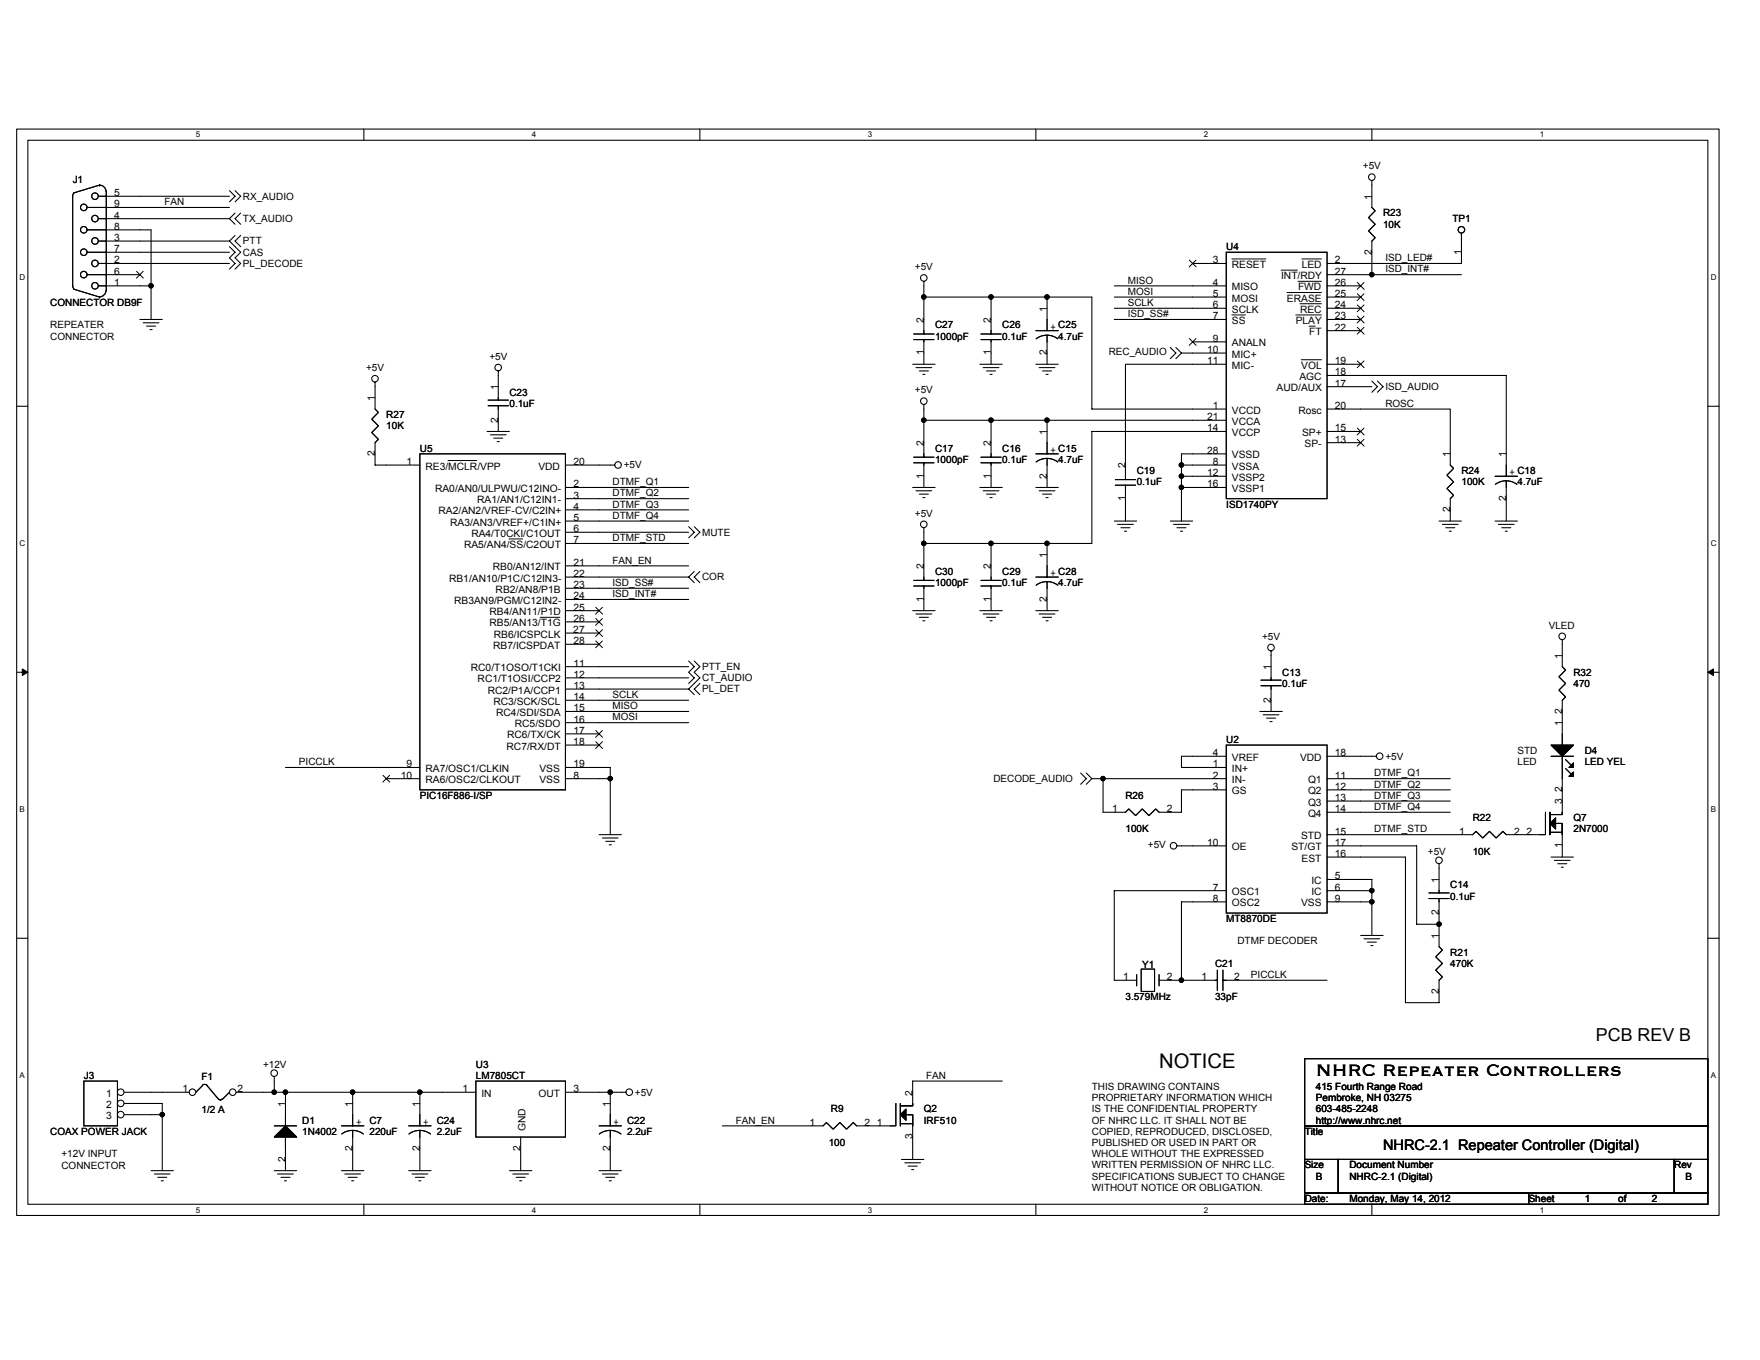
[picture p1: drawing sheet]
<svg xmlns="http://www.w3.org/2000/svg" width="279mm" height="216mm" viewBox="0 0 279 216" stroke-linecap="round" stroke-linejoin="round" font-family="sans-serif">
<path d="M2.6 20.5h270.3v172.5h-270.3zM4.4 22.3h266.7v168.9h-266.7z" fill="none" stroke="#000" stroke-width=".17"/>
<g fill="#fff">
<path d="M31.1 20.7h.7v1.4h-.7z"/>
<path d="M31.1 191.4h.7v1.4h-.7z"/>
</g>
<path d="M57.8 20.5v1.8M57.8 191.2v1.8" fill="none" stroke="#000" stroke-width=".17"/>
<g fill="#fff">
<path d="M84.4 20.7h.7v1.4h-.7z"/>
<path d="M84.4 191.4h.7v1.4h-.7z"/>
</g>
<path d="M111.1 20.5v1.8M111.1 191.2v1.8" fill="none" stroke="#000" stroke-width=".17"/>
<g fill="#fff">
<path d="M137.8 20.7h.7v1.4h-.7z"/>
<path d="M137.8 191.4h.7v1.4h-.7z"/>
</g>
<path d="M164.4 20.5v1.8M164.4 191.2v1.8" fill="none" stroke="#000" stroke-width=".17"/>
<g fill="#fff">
<path d="M191.1 20.7h.7v1.4h-.7z"/>
<path d="M191.1 191.4h.7v1.4h-.7z"/>
</g>
<path d="M217.8 20.5v1.8M217.8 191.2v1.8" fill="none" stroke="#000" stroke-width=".17"/>
<g fill="#fff">
<path d="M244.5 20.7h.7v1.4h-.7z"/>
<path d="M244.5 191.4h.7v1.4h-.7z"/>
<path d="M3.1 43.4h.9v1.4h-.9z"/>
<path d="M271.6 43.4h.9v1.4h-.9z"/>
<path d="M3.1 85.6h.9v1.4h-.9z"/>
<path d="M271.6 85.6h.9v1.4h-.9z"/>
</g>
<path d="M2.6 64.5h1.8M271.1 64.5h1.8" fill="none" stroke="#000" stroke-width=".17"/>
<g fill="#fff">
<path d="M3.1 127.8h.8v1.4h-.8z"/>
<path d="M271.6 127.8h.8v1.4h-.8z"/>
</g>
<path d="M2.6 106.7h1.8M271.1 106.7h1.8" fill="none" stroke="#000" stroke-width=".17"/>
<path d="M3.5 106.2l.9 .5-.9 .5zM271.1 106.7l.9-.5v1z" fill="#000" stroke="#000" stroke-width=".16"/>
<g fill="#fff">
<path d="M3.1 170.1h.8v1.4h-.8z"/>
<path d="M271.5 170.1h.9v1.4h-.9z"/>
</g>
<g fill="none" stroke="#000" stroke-width=".17">
<path d="M22.2 38.3h14.2M22.2 34.7h14.2M22.2 36.5h1.8v14.2M22.2 31.2h14.2M22.2 32.9h14.2M36.4 34.7l.9 .9M36.4 38.3l1.8 1.7-.9 .9 .9 .9-.9 .9M36.4 39.2l.9 .8-.9 .9 .9 .9-.9 .9M36.4 30.3l.9 .9-.9 .8M37.3 33.8l-.9 .9M37.3 37.4l-.9 .9M37.3 30.3l.9 .9-.9 .8"/>
<path d="M38.2 33.8l-.9 .9 .9 .9M38.2 37.4l-.9 .9 .9 .9M217.8 28.7v2.5M22.2 45.4h1.8M22.2 40h14.2M22.2 41.8h14.2M22.2 50.7h3.6M22.7 51.2h2.5M23.3 51.8h1.4M23.8 52.3h.4M79.1 58.9v2.5M144.9 57.8h3.5"/>
<path d="M145.4 58.4h2.5M145.9 58.9h1.5M146.5 59.4h.3M146.7 47.2h26.6v17.7h21.4M146.7 44.7v6M146.7 56v1.8M155.6 57.8h3.5M156.1 58.4h2.5M156.6 58.9h1.5M157.2 59.4h.3M157.3 47.2v3.5M157.3 56v1.8"/>
<path d="M164.4 57.8h3.6M165 58.4h2.5M165.5 58.9h1.4M166.1 59.4h.3M166.2 47.2v1.7M166.2 56v1.8M176.9 45.4h17.8M176.9 47.2h17.8M176.9 48.9h17.8M176.9 50.7h17.8M185.8 55.2l.9 .8-.9 .9M186.7 55.2l.9 .8"/>
<path d="M187.6 56l-.9 .9M187.6 56h7.1M189.3 41.8h5.4M189.3 54.3h5.4M194.7 40h16v39.2h-16zM194.7 57.8h-16v18.3M210.7 45.4h5.3M210.7 47.2h5.3M210.7 48.9h5.3M210.7 59.6h28.4v12.5M210.7 50.7h5.3M210.7 43.6h7.1"/>
<path d="M210.7 57.8h5.3M210.7 52.5h5.3M217.8 40v3.6h14.2M232 40v1.8h-21.3M59.5 60.7v4.2l.6 .6-1.1 1 1.1 1.1-1.1 1.1 1.1 1-.6 .6v3.5h1.8M77.3 68.5h3.6M77.9 69h2.4M78.4 69.6h1.4M78.9 70.1h.4M79.1 66.7v1.8M95.1 73.8h2.5M95.1 77.4h14.2"/>
<path d="M95.1 79.2h14.2M144.9 77.4h3.5M145.4 77.9h2.5M145.9 78.4h1.5M146.5 79h.3M146.7 64.2v6.1M146.7 75.6v1.8M146.7 66.7h48M155.6 77.4h3.5M156.1 77.9h2.5M156.6 78.4h1.5M157.2 79h.3"/>
<path d="M157.3 66.7v3.6M157.3 75.6v1.8M164.4 77.4h3.6M165 77.9h2.5M165.5 78.4h1.4M166.1 79h.3M166.2 66.7v1.8M166.2 75.6v1.8M177.1 76.1h3.2M177.1 77h3.2M178.7 77v5.7M187.6 73.8h7.1"/>
<path d="M187.6 75.6h7.1M187.6 77.4h7.1M194.7 72.1h-7.1v10.6M194.7 68.5h-21.4v17.8h-26.6M210.7 64.9h19.5v8.9l.6 .6-1.1 1 1.1 1.1-1.1 1.1 1.1 1-.6 .6v3.5M210.7 68.5h5.3M210.7 61.4h7.1M210.7 70.3h5.3M217.8 60.5l.9 .9-.9 .9M218.7 60.5l.9 .9-.9 .9M239.1 79.2v3.5M95.1 86.3h14.2"/>
<path d="M95.1 80.9h14.2M95.1 82.7h14.2M95.1 84.5h14.2M95.1 89.8h14.2M95.1 91.6h14.2M95.1 93.4h14.2M95.1 95.2h14.2M109.3 83.6l.9 .9-.9 .9M109.3 91.6l.9 .9M110.2 83.6l.9 .9-.9 .9M110.2 90.7l-.9 .9M111.1 90.7l-.9 .9 .9 .9"/>
<path d="M144.9 96.9h3.5M145.4 97.5h2.5M145.9 98h1.5M146.5 98.6h.3M146.7 83.8v6M146.7 95.2v1.7M155.6 96.9h3.5M155.7 92.1h3.2M155.7 93h3.2M156.1 97.5h2.5M156.6 98h1.5M157.2 98.6h.3"/>
<path d="M157.3 86.3v5.8M157.3 93v3.9M164.4 91.6h3.6M164.4 96.9h3.6M164.5 92.9a2.86 2.86 0 0 1 3.4 0M165 97.5h2.5M165.5 98h1.4M166.1 98.6h.3M166.2 86.3v5.3M166.2 92.3v4.6M176.9 82.7h3.5M177.4 83.2h2.5"/>
<path d="M177.9 83.8h1.5M178.5 84.3h.3M185.8 82.7h3.5M186.3 83.2h2.5M186.8 83.8h1.5M187.4 84.3h.3M228.5 82.7h3.5M229 83.2h2.5M229.5 83.8h1.4M230.1 84.3h.3M237.3 82.7h3.6M237.9 83.2h2.5"/>
<path d="M238.4 83.8h1.4M239 84.3h.3M95.1 107.6h14.2M95.1 112.9h14.2M95.1 114.7h14.2M95.1 111.2h14.2M95.1 105.8h14.2M95.1 109.4h14.2M109.3 104.9l.9 .9-.9 .9 .9 .9-.9 .9M109.3 109.4l.9 .9M110.2 104.9l.9 .9-.9 .9 .9 .9-1.8 1.8M111.1 108.5l-.9 .9 .9 .9"/>
<path d="M194.7 118.3h16v26.6h-16zM200 112.9h3.6M200.5 113.5h2.5M201.1 114h1.4M201.6 114.6h.4M201.8 103.3v2.5M201.8 111.2v1.7M248 101.6v2.5M248 112.9v5.4M45.3 121.8h16M95.1 123.6h1.8M95.1 121.8h1.8v10.7"/>
<path d="M95.1 132.5h3.6M95.6 133h2.5M96.2 133.6h1.4M96.7 134.1h.3M171.6 122.7l.8 .9-.8 .9M172.4 122.7l.9 .9M173.3 123.6l-.9 .9M173.3 123.6h21.4M175.1 123.6v5.3h3.6l.5-.5 1.1 1.1 1-1.1 1.1 1.1 1.1-1.1 .5 .5h3.6v-3.5h7.1M186.8 134.3h7.9M194.7 120.1h-7.1v1.7h7.1M210.7 136.1h12.4v23.1h5.4v-3.6l.5-.5-1.1-1.1 1.1-1-1.1-1.1 1.1-1.1-.5-.5v-5.4"/>
<path d="M210.7 123.6h19.5M210.7 120.1h7.8M210.7 125.4h19.5M210.7 127.2h19.5M210.7 128.9h19.5M210.7 132.5h21.3M210.7 134.3h14.2v12.4h3.6M210.7 139.6h7.1v8.9M228.5 137.1v2.5M240.9 132.5h1.8M246.2 120.1h3.6M246.2 136.1h3.6"/>
<path d="M246.8 136.6h2.5M247.3 137.1h1.4M247.8 137.7h.4M248 120.1v7.1M248 134.3v1.8M248.5 120.6l.9 .9M248.5 122l.9 .9M2.6 148.9h1.8M180.4 154.7v1.8M181.2 153.8h2.1v3.6h-2.1zM184 155.6h9.3M184 154.7v1.8"/>
<path d="M193.3 154v3.2M194.1 155.6h16.6M194.1 154v3.2M194.7 141.4h-17.8v14.2h3.5M194.7 143.2h-7.1v12.4M210.7 141.4h7.1M210.7 143.2h7.1M216 148.5h3.6M216.5 149h2.5M217.1 149.6h1.4M217.6 150.1h.4M271.1 148.9h1.8"/>
<path d="M24 175.2h1.8v10.6M24 173.4h1.8M24 177h1.8M32.1 172.3a.56 .56 0 0 1 .8 0M32.2 172.3l-1.1 1.1M32.9 172.3l1.7 2.2M34.7 174.4l.3 .2 .3-.2M36.4 173.4l-1 1.1M41.8 173.4h28.4M43.5 178.7h3.6M43.5 170.9v2.5M45.3 173.4v5.3"/>
<path d="M56 173.4v1.8M66.7 173.4v1.8M95.1 173.4h4.3M96.9 173.4v1.8M114.7 178.7h14.2M142.2 175.2v3.5h-4.4M142.9 175.2v3.5M142.9 178.4h2M143.8 177h1.1v1.7M144.2 177h.7v1.7M144.9 175.2v.3h-1.8M144.9 175.2v.3h-2"/>
<path d="M144.9 178.7v5.4M159.1 171.6h-14.2v3.6M207.1 168.1h64v10.6h-64zM207.1 178.7h64v5.4h-64zM24 185.8h3.5M24.5 186.4h2.5M25 186.9h1.5M25.6 187.5h.3M43.5 185.8h3.6M44.1 186.4h2.5M44.6 186.9h1.4M45.1 187.5h.4"/>
<path d="M45.3 180.5v5.3M54.2 185.8h3.6M54.7 186.4h2.5M55.3 186.9h1.4M55.8 187.5h.4M56 182.3v3.5M64.9 185.8h3.5M65.4 186.4h2.5M65.9 186.9h1.5M66.5 187.5h.3M66.7 182.3v3.5M80.9 185.8h3.5"/>
<path d="M81.4 186.4h2.5M81.9 186.9h1.5M82.5 187.5h.3M95.1 185.8h3.6M95.6 186.4h2.5M96.2 186.9h1.4M96.7 187.5h.3M96.9 182.3v3.5M143.1 184.1h3.6M143.6 184.6h2.5M144.2 185.1h1.4M144.7 185.7h.4"/>
<path d="M207.1 184.1h5.3v5.3h-5.3zM207.1 189.4h35.6v1.8h-35.6zM212.4 184.1h53.4v5.3h-53.4zM242.7 189.4h28.4v1.8h-28.4zM265.8 184.1h5.3v5.3h-5.3z"/>
<circle cx="217.8" cy="28.1" r=".52"/>
<circle cx="79.1" cy="58.3" r=".52"/>
<circle cx="146.6" cy="44.1" r=".52"/>
<circle cx="59.5" cy="60.1" r=".52"/>
<circle cx="98.1" cy="73.8" r=".52"/>
<circle cx="146.6" cy="63.7" r=".52"/>
<circle cx="146.6" cy="83.2" r=".52"/>
<circle cx="201.8" cy="102.8" r=".52"/>
<circle cx="248" cy="101" r=".52"/>
<circle cx="186.3" cy="134.3" r=".52"/>
<circle cx="219" cy="120" r=".52"/>
<circle cx="228.4" cy="136.6" r=".52"/>
<circle cx="43.5" cy="170.4" r=".52"/>
<circle cx="99.9" cy="173.4" r=".52"/>
</g>
<g fill="#000" stroke="#000" stroke-width=".17">
<path d="M246.2 118.3h3.6l-1.8 1.8z" fill-rule="evenodd"/>
<path d="M246.2 118.3h3.6l-1.8 1.8z" fill-rule="evenodd"/>
<path d="M249.8 121.1v.7h-.7z" fill-rule="evenodd"/>
<path d="M249.1 123.3l.7-.7v.7z" fill-rule="evenodd"/>
<path d="M249.8 121.1v.7h-.7z" fill-rule="evenodd"/>
<path d="M249.1 123.3l.7-.7v.7z" fill-rule="evenodd"/>
<path d="M142.9 177l.9-.9v1.7z" fill-rule="evenodd"/>
<path d="M142.9 177l.9-.9v1.7z" fill-rule="evenodd"/>
<path d="M43.5 180.5l1.8-1.8 1.8 1.8z" fill-rule="evenodd"/>
<path d="M43.5 180.5l1.8-1.8 1.8 1.8z" fill-rule="evenodd"/>
<circle cx="24" cy="45.4" r=".35"/>
<circle cx="146.7" cy="47.1" r=".35"/>
<circle cx="157.3" cy="47.1" r=".35"/>
<circle cx="166.2" cy="47.1" r=".35"/>
<circle cx="217.8" cy="43.6" r=".35"/>
<circle cx="146.7" cy="66.7" r=".35"/>
<circle cx="157.3" cy="66.7" r=".35"/>
<circle cx="166.2" cy="66.7" r=".35"/>
<circle cx="187.5" cy="73.8" r=".35"/>
<circle cx="187.5" cy="77.4" r=".35"/>
<circle cx="187.5" cy="75.6" r=".35"/>
<circle cx="146.7" cy="86.3" r=".35"/>
<circle cx="157.3" cy="86.3" r=".35"/>
<circle cx="166.2" cy="86.3" r=".35"/>
<circle cx="96.9" cy="123.6" r=".35"/>
<circle cx="175.1" cy="123.6" r=".35"/>
<circle cx="187.5" cy="155.6" r=".35"/>
<circle cx="217.8" cy="141.4" r=".35"/>
<circle cx="217.8" cy="143.2" r=".35"/>
<circle cx="228.4" cy="146.7" r=".35"/>
<circle cx="25.7" cy="176.9" r=".35"/>
<circle cx="43.5" cy="173.4" r=".35"/>
<circle cx="45.3" cy="173.4" r=".35"/>
<circle cx="56" cy="173.4" r=".35"/>
<circle cx="66.6" cy="173.4" r=".35"/>
<circle cx="96.9" cy="173.4" r=".35"/>
</g>
<g fill="none" stroke="#000" stroke-width=".16">
<path d="M188.8 41.3l1.1 1.1M188.8 53.7l1.1 1.1M189.9 41.3l-1.1 1.1M189.9 53.7l-1.1 1.1M195.6 41.1h5.4M195.6 50h2.1M203.4 42.9h2.6M204.3 46.4h5.5M205.7 50h4.1M206.1 44.7h3.7M206.4 48.2h3.4M206.6 57.1h3.2"/>
<path d="M206.7 41.1h3.1M207.8 51.8h1M215.5 57.3l1.1 1.1M215.5 52l1.1 1M215.5 50.2l1.1 1.1M215.5 48.4l1.1 1.1M215.5 46.6l1.1 1.1M215.5 44.9l1.1 1M216.5 57.3l-1 1.1M216.5 52l-1 1M216.5 50.2l-1 1.1M216.5 48.4l-1 1.1"/>
<path d="M216.5 46.6l-1 1.1M216.5 44.9l-1 1M215.5 69.7l1.1 1.1M215.5 68l1.1 1M216.5 69.7l-1 1.1M216.5 68l-1 1"/>
</g>
<circle cx="30.6" cy="173.4" r=".52" fill="#fff" stroke="#000" stroke-width=".17"/>
<path d="M25.8 173.4h4.2" fill="none" stroke="#000" stroke-width=".17"/>
<circle cx="36.9" cy="173.4" r=".52" fill="#fff" stroke="#000" stroke-width=".17"/>
<g fill="none" stroke="#000" stroke-width=".17">
<path d="M13.8 32.9h8.4M13.8 36.5h8.4M15.6 31.2h6.6M15.6 34.7h6.6M15.6 38.3h6.6M15.8 29.4a1.07 1.07 0 0 1 1 1M15.8 29.4h.1M15.8 29.4l-4.1 1.2-.1 .4-.1 14.4 .2 .4M16.9 30.4v15.7M217.8 31.2v1.7l.5 .6-1 1 1 1.1-1 1.1 1 1-.5 .6v1.7M232 37v3M11.7 45.9l4.1 1.3"/>
<path d="M13.8 40h8.4M13.8 43.6h8.4M15.6 41.8h6.6M15.6 45.4h6.6M15.8 47.2h.1M16.8 46.1a1.1 1.1 0 0 1-1 1M145.1 53h3.2M145.1 53.9h3.2M146.7 50.7v2.3M146.7 53.9v2.1M155.7 53h3.2M155.7 53.9h3.2"/>
<path d="M157.3 50.7v2.3M157.3 53.9v2.1M164.4 52.5h3.6M164.5 53.8a2.86 2.86 0 0 1 3.4 0M166.2 48.9v3.6M166.2 53.2v2.8M61.3 73.8h5.4M66.7 72.1h23.1v53.3h-23.1zM77.5 64.4h3.2M77.5 63.5h3.2M79.1 61.4v2.1M79.1 64.4v2.3"/>
<path d="M89.8 77.4h5.3M89.8 79.2h5.3M89.8 73.8h5.3M145.1 72.6h3.2M145.1 73.5h3.2M146.7 70.3v2.3M146.7 73.5v2.1M237.3 75.6h3.6M237.4 76.9a2.86 2.86 0 0 1 3.4 0M239.1 72.1v3.5M239.1 76.3v2.9M89.8 80.9h5.3"/>
<path d="M89.8 82.7h5.3M89.8 89.8h5.3M89.8 91.6h5.3M89.8 93.4h5.3M89.8 95.2h5.3M89.8 96.9h5.3M89.8 98.7h5.3M89.8 84.5h5.3M89.8 86.3h5.3M145.1 92.1h3.2M145.1 93h3.2M146.7 89.8v2.3"/>
<path d="M146.7 93v2.2M89.8 100.5h5.3M89.8 102.3h5.3M89.8 105.8h5.3M89.8 107.6h5.3M89.8 109.4h5.3M89.8 111.2h5.3M89.8 112.9h5.3M89.8 114.7h5.3M89.8 116.5h5.3M89.8 118.3h5.3M200.2 108.9h3.2"/>
<path d="M200.2 108h3.2M201.8 105.8v2.2M201.8 108.9v2.3M248 104.1v1.7l.5 .6-1 1 1 1.1-1 1.1 1 1-.5 .6v1.7M61.3 121.8h5.4M61.3 123.6h5.4M89.8 121.8h5.3M89.8 123.6h5.3M228.5 139.6v2.2M232 132.5h1.8l.5-.5 1.1 1 1.1-1 1 1 1.1-1 .5 .5h1.8M245.3 128.9v3.6h-2.6M246.1 128.9v3.6"/>
<path d="M246.1 132.1h1.9M247 130.7h1v1.8M247.3 130.7h.7v1.8M248 128.9v.4h-1.8M248 128.9v.4h-1.9M248 127.2v1.7M248 132.5v1.8M226.8 142.6h3.3M226.8 141.8h3.3M228.5 142.6v2.3M13.3 171.6h5.3v7.1h-5.3zM37.5 173.4h4.3"/>
<path d="M54.2 178.7h3.6M56 175.2v3.5M56 179.5v2.8M64.9 178.7h3.5M66.7 175.2v3.5M66.7 179.5v2.8M70.2 173.4h5.3M75.5 171.6h14.3v8.9h-14.3zM89.8 173.4h5.3M95.1 178.7h3.6M96.9 175.2v3.5M96.9 179.5v2.8"/>
<path d="M128.9 178.7h1.8l.5-.5 1.1 1.1 1-1.1 1.1 1.1 1.1-1.1 .5 .5h1.8M54.3 180a2.86 2.86 0 0 1 3.4 0M64.9 180a2.86 2.86 0 0 1 3.4 0M82.7 180.5v5.3M95.1 180a2.86 2.86 0 0 1 3.5 0"/>
<circle cx="13.3" cy="32.9" r=".52"/>
<circle cx="13.3" cy="36.5" r=".52"/>
<circle cx="15.1" cy="31.1" r=".52"/>
<circle cx="15.1" cy="34.7" r=".52"/>
<circle cx="15.1" cy="38.3" r=".52"/>
<circle cx="232" cy="36.5" r=".52"/>
<circle cx="13.3" cy="40" r=".52"/>
<circle cx="13.3" cy="43.6" r=".52"/>
<circle cx="15.1" cy="45.4" r=".52"/>
<circle cx="15.1" cy="41.8" r=".52"/>
</g>
<g fill="#000" stroke="#000" stroke-width=".17">
<path d="M246.1 130.7l.9-.9v1.8z" fill-rule="evenodd"/>
<path d="M246.1 130.7l.9-.9v1.8z" fill-rule="evenodd"/>
</g>
<g fill="none" stroke="#000" stroke-width=".16">
<path d="M21.7 43.1l1.1 1.1M22.7 43.1l-1 1.1M71.1 73.1h4.6M80.8 85.6h2.2M85.7 98h3.2M94.6 96.4l1.1 1.1M94.6 98.2l1.1 1.1M94.6 100l1.1 1M95.6 96.4l-1 1.1M95.6 98.2l-1 1.1M95.6 100l-1 1M94.6 101.7l1.1 1.1"/>
<path d="M94.6 116l1.1 1.1M94.6 117.8l1.1 1M95.6 101.7l-1 1.1M95.6 116l-1 1.1M95.6 117.8l-1 1M60.8 123.1l1.1 1.1M61.8 123.1l-1 1.1"/>
</g>
<circle cx="19.2" cy="173.4" r=".52" fill="#fff" stroke="#000" stroke-width=".17"/>
<path d="M19.7 173.4h4.3" fill="none" stroke="#000" stroke-width=".17"/>
<circle cx="19.2" cy="175.2" r=".52" fill="#fff" stroke="#000" stroke-width=".17"/>
<path d="M19.7 175.2h4.3" fill="none" stroke="#000" stroke-width=".17"/>
<circle cx="19.2" cy="176.9" r=".52" fill="#fff" stroke="#000" stroke-width=".17"/>
<path d="M155.7 72.6h3.2M155.7 73.5h3.2M157.3 70.3v2.3M157.3 73.5v2.1M164.4 72.1h3.6M164.5 73.3a2.86 2.86 0 0 1 3.4 0M166.2 68.5v3.6M166.2 72.8v2.8M19.7 177h4.3" fill="none" stroke="#000" stroke-width=".17"/>
<g fill="#000" stroke="#000" stroke-width=".17">
<circle cx="24" cy="45.4" r=".35"/>
<circle cx="146.7" cy="47.1" r=".35"/>
<circle cx="157.3" cy="47.1" r=".35"/>
<circle cx="166.2" cy="47.1" r=".35"/>
<circle cx="217.8" cy="43.6" r=".35"/>
<circle cx="146.7" cy="66.7" r=".35"/>
<circle cx="157.3" cy="66.7" r=".35"/>
<circle cx="166.2" cy="66.7" r=".35"/>
<circle cx="187.5" cy="73.8" r=".35"/>
<circle cx="187.5" cy="77.4" r=".35"/>
<circle cx="187.5" cy="75.6" r=".35"/>
<circle cx="146.7" cy="86.3" r=".35"/>
<circle cx="157.3" cy="86.3" r=".35"/>
<circle cx="166.2" cy="86.3" r=".35"/>
<circle cx="96.9" cy="123.6" r=".35"/>
<circle cx="175.1" cy="123.6" r=".35"/>
<circle cx="187.5" cy="155.6" r=".35"/>
<circle cx="217.8" cy="141.4" r=".35"/>
<circle cx="217.8" cy="143.2" r=".35"/>
<circle cx="228.4" cy="146.7" r=".35"/>
<circle cx="25.7" cy="176.9" r=".35"/>
<circle cx="43.5" cy="173.4" r=".35"/>
<circle cx="45.3" cy="173.4" r=".35"/>
<circle cx="56" cy="173.4" r=".35"/>
<circle cx="66.6" cy="173.4" r=".35"/>
<circle cx="96.9" cy="173.4" r=".35"/>
</g>
<text font-size="3.4" x="208.9" y="170.8">NHRC Repeater Controllers</text>
<text font-size="3.2" x="184" y="169.5">NOTICE</text>
<text font-size="2.8" x="253.3" y="165.3">PCB REV B</text>
<text font-size="2.3" x="219.6" y="182.6">NHRC-2.1 Repeater Controller (Digital)</text>
<g font-size="1.6">
<text x="11.5" y="29">J1</text>
<text x="216.4" y="26.9">+5V</text>
<text x="18.1" y="31.1">5</text>
<text x="18.1" y="32.9">9</text>
<text x="18.1" y="34.7">4</text>
<text x="26.1" y="32.6">FAN</text>
<text x="38.6" y="35.2">TX_AUDIO</text>
<text x="38.6" y="31.7">RX_AUDIO</text>
<text x="217.8" y="31.7" transform="rotate(-90 217.8 31.7)">1</text>
<text x="219.6" y="34.4">R23</text>
<text x="230.6" y="35.2">TP1</text>
<text x="18.1" y="36.5">8</text>
<text x="18.1" y="38.2">3</text>
<text x="18.1" y="40">7</text>
<text x="18.1" y="41.8">2</text>
<text x="38.6" y="38.8">PTT</text>
<text x="38.6" y="40.6">CAS</text>
<text x="192.5" y="41.8">3</text>
<text x="194.7" y="39.7">U4</text>
<text x="211.9" y="41.8">2</text>
<text x="217.8" y="40.4" transform="rotate(-90 217.8 40.4)">2</text>
<text x="219.6" y="36.1">10K</text>
<text x="219.9" y="41.5">ISD_LED#</text>
<text x="232" y="40.4" transform="rotate(-90 232 40.4)">1</text>
<text x="18.1" y="43.6">6</text>
<text x="18.1" y="45.4">1</text>
<text x="38.6" y="42.4">PL_DECODE</text>
<text x="145.2" y="42.9">+5V</text>
<text x="179" y="45">MISO</text>
<text x="179" y="46.8">MOSI</text>
<text x="192.5" y="45.4">4</text>
<text x="192.5" y="47.1">5</text>
<text x="195.6" y="42.5">RESET</text>
<text x="195.6" y="46.1">MISO</text>
<text x="195.6" y="47.9">MOSI</text>
<text x="203.4" y="44.3">INT/RDY</text>
<text x="204.3" y="47.9">ERASE</text>
<text x="206.1" y="46.1">FWD</text>
<text x="206.7" y="42.5">LED</text>
<text x="211.9" y="47.1">25</text>
<text x="211.9" y="45.4">26</text>
<text x="211.9" y="43.6">27</text>
<text x="219.9" y="43.2">ISD_INT#</text>
<text x="8" y="52.1">REPEATER</text>
<text x="8" y="53.9">CONNECTOR</text>
<text x="8" y="48.6">CONNECTOR DB9F</text>
<text x="146.6" y="51.2" transform="rotate(-90 146.6 51.2)">2</text>
<text x="148.4" y="52.1">C27</text>
<text x="148.4" y="53.9">1000pF</text>
<text x="157.3" y="51.2" transform="rotate(-90 157.3 51.2)">2</text>
<text x="159.1" y="52.1">C26</text>
<text x="159.1" y="53.9">0.1uF</text>
<text x="166.2" y="49.5" transform="rotate(-90 166.2 49.5)">1</text>
<text x="166.8" y="52.3">+ C25</text>
<text x="168" y="53.9">4.7uF</text>
<text x="179" y="48.6">SCLK</text>
<text x="179" y="50.4">ISD_SS#</text>
<text x="192.5" y="48.9">6</text>
<text x="192.5" y="50.7">7</text>
<text x="195.6" y="49.7">SCLK</text>
<text x="195.6" y="51.4">SS</text>
<text x="205.7" y="51.4">PLAY</text>
<text x="206.4" y="49.7">REC</text>
<text x="207.8" y="53.2">FT</text>
<text x="211.9" y="52.5">22</text>
<text x="211.9" y="50.7">23</text>
<text x="211.9" y="48.9">24</text>
<text x="58.1" y="58.9">+5V</text>
<text x="77.7" y="57.1">+5V</text>
<text x="146.6" y="56.4" transform="rotate(-90 146.6 56.4)">1</text>
<text x="157.3" y="56.4" transform="rotate(-90 157.3 56.4)">1</text>
<text x="166.2" y="56.4" transform="rotate(-90 166.2 56.4)">2</text>
<text x="176" y="56.4">REC_AUDIO</text>
<text x="191.6" y="56">10</text>
<text x="191.6" y="57.8">11</text>
<text x="192.5" y="54.3">9</text>
<text x="195.6" y="55">ANALN</text>
<text x="195.6" y="56.8">MIC+</text>
<text x="195.6" y="58.5">MIC-</text>
<text x="206.6" y="58.5">VOL</text>
<text x="211.9" y="57.8">19</text>
<text x="211.9" y="59.6">18</text>
<text x="59.5" y="63.7" transform="rotate(-90 59.5 63.7)">1</text>
<text x="79.1" y="61.9" transform="rotate(-90 79.1 61.9)">1</text>
<text x="80.9" y="62.8">C23</text>
<text x="80.9" y="64.6">0.1uF</text>
<text x="145.2" y="62.4">+5V</text>
<text x="192.5" y="64.9">1</text>
<text x="195.6" y="65.7">VCCD</text>
<text x="202.6" y="62.1">AUD/AUX</text>
<text x="206.1" y="65.7">Rosc</text>
<text x="206.3" y="60.3">AGC</text>
<text x="211.9" y="61.4">17</text>
<text x="211.9" y="64.9">20</text>
<text x="219.9" y="64.6">ROSC</text>
<text x="219.9" y="61.9">ISD_AUDIO</text>
<text x="61.3" y="66.4">R27</text>
<text x="61.3" y="68.1">10K</text>
<text x="66.7" y="71.7">U5</text>
<text x="79.1" y="67.1" transform="rotate(-90 79.1 67.1)">2</text>
<text x="146.6" y="70.8" transform="rotate(-90 146.6 70.8)">2</text>
<text x="148.4" y="71.7">C17</text>
<text x="157.3" y="70.8" transform="rotate(-90 157.3 70.8)">2</text>
<text x="159.1" y="71.7">C16</text>
<text x="166.2" y="69" transform="rotate(-90 166.2 69)">1</text>
<text x="166.8" y="71.9">+ C15</text>
<text x="191.6" y="68.5">14</text>
<text x="191.6" y="66.7">21</text>
<text x="195.6" y="69.2">VCCP</text>
<text x="195.6" y="67.4">VCCA</text>
<text x="206.7" y="69.2">SP+</text>
<text x="207.1" y="71">SP-</text>
<text x="211.9" y="68.5">15</text>
<text x="211.9" y="70.3">13</text>
<text x="59.5" y="72.4" transform="rotate(-90 59.5 72.4)">2</text>
<text x="64.5" y="73.8">1</text>
<text x="67.5" y="74.5">RE3/MCLR/VPP</text>
<text x="85.5" y="74.5">VDD</text>
<text x="91" y="73.8">20</text>
<text x="91" y="77.4">2</text>
<text x="97.2" y="77">DTMF_Q1</text>
<text x="99" y="74.4">+5V</text>
<text x="146.6" y="76" transform="rotate(-90 146.6 76)">1</text>
<text x="148.4" y="73.5">1000pF</text>
<text x="157.3" y="76" transform="rotate(-90 157.3 76)">1</text>
<text x="159.1" y="73.5">0.1uF</text>
<text x="166.2" y="76" transform="rotate(-90 166.2 76)">2</text>
<text x="168" y="73.5">4.7uF</text>
<text x="178.6" y="74.4" transform="rotate(-90 178.6 74.4)">2</text>
<text x="180.4" y="75.2">C19</text>
<text x="180.4" y="77">0.1uF</text>
<text x="191.6" y="75.6">12</text>
<text x="191.6" y="77.4">16</text>
<text x="191.6" y="72">28</text>
<text x="192.5" y="73.8">8</text>
<text x="195.6" y="74.5">VSSA</text>
<text x="195.6" y="76.3">VSSP2</text>
<text x="195.6" y="72.8">VSSD</text>
<text x="230.2" y="72.6" transform="rotate(-90 230.2 72.6)">1</text>
<text x="232" y="75.2">R24</text>
<text x="232" y="77">100K</text>
<text x="239.1" y="72.6" transform="rotate(-90 239.1 72.6)">1</text>
<text x="239.6" y="75.4">+ C18</text>
<text x="240.9" y="77">4.7uF</text>
<text x="69.1" y="78.1">RA0/AN0/ULPWU/C12INO-</text>
<text x="69.6" y="81.7">RA2/AN2/VREF-CV/C2IN+</text>
<text x="71.5" y="83.4">RA3/AN3/VREF+/C1IN+</text>
<text x="75.8" y="79.9">RA1/AN1/C12IN1-</text>
<text x="91" y="79.1">3</text>
<text x="91" y="80.9">4</text>
<text x="91" y="82.7">5</text>
<text x="97.2" y="78.8">DTMF_Q2</text>
<text x="97.2" y="80.6">DTMF_Q3</text>
<text x="97.2" y="82.4">DTMF_Q4</text>
<text x="145.2" y="82">+5V</text>
<text x="178.6" y="79.5" transform="rotate(-90 178.6 79.5)">1</text>
<text x="194.7" y="80.6">ISD1740PY</text>
<text x="195.6" y="78.1">VSSP1</text>
<text x="230.2" y="81.3" transform="rotate(-90 230.2 81.3)">2</text>
<text x="239.1" y="79.5" transform="rotate(-90 239.1 79.5)">2</text>
<text x="73.7" y="87">RA5/AN4/SS/C2OUT</text>
<text x="74.8" y="85.2">RA4/T0CKI/C1OUT</text>
<text x="91" y="86.3">7</text>
<text x="91" y="89.8">21</text>
<text x="91" y="84.5">6</text>
<text x="97.2" y="85.9">DTMF_STD</text>
<text x="97.2" y="89.5">FAN_EN</text>
<text x="111.5" y="85">MUTE</text>
<text x="166.2" y="88.6" transform="rotate(-90 166.2 88.6)">1</text>
<text x="71.3" y="92.3">RB1/AN10/P1C/C12IN3-</text>
<text x="72.1" y="95.9">RB3AN9/PGM/C12IN2-</text>
<text x="78.2" y="90.6">RB0/AN12/INT</text>
<text x="78.7" y="94.1">RB2/AN8/P1B</text>
<text x="91" y="95.1">24</text>
<text x="91" y="93.4">23</text>
<text x="91" y="91.6">22</text>
<text x="97.2" y="93">ISD_SS#</text>
<text x="97.2" y="94.8">ISD_INT#</text>
<text x="111.5" y="92.1">COR</text>
<text x="146.6" y="95.5" transform="rotate(-90 146.6 95.5)">1</text>
<text x="146.6" y="90.4" transform="rotate(-90 146.6 90.4)">2</text>
<text x="148.4" y="91.2">C30</text>
<text x="148.4" y="93">1000pF</text>
<text x="157.3" y="95.5" transform="rotate(-90 157.3 95.5)">1</text>
<text x="157.3" y="90.4" transform="rotate(-90 157.3 90.4)">2</text>
<text x="159.1" y="91.2">C29</text>
<text x="159.1" y="93">0.1uF</text>
<text x="166.2" y="95.5" transform="rotate(-90 166.2 95.5)">2</text>
<text x="166.8" y="91.4">+ C28</text>
<text x="168" y="93">4.7uF</text>
<text x="77.7" y="97.7">RB4/AN11/P1D</text>
<text x="77.7" y="99.4">RB5/AN13/T1G</text>
<text x="78.4" y="101.2">RB6/ICSPCLK</text>
<text x="91" y="100.5">27</text>
<text x="91" y="98.7">26</text>
<text x="91" y="96.9">25</text>
<text x="200.4" y="101.6">+5V</text>
<text x="245.9" y="99.8">VLED</text>
<text x="74.7" y="106.6">RC0/T1OSO/T1CKI</text>
<text x="78.3" y="103">RB7/ICSPDAT</text>
<text x="91" y="105.8">11</text>
<text x="91" y="107.6">12</text>
<text x="91" y="102.3">28</text>
<text x="111.5" y="106.4">PTT_EN</text>
<text x="201.8" y="106.4" transform="rotate(-90 201.8 106.4)">1</text>
<text x="203.6" y="107.3">C13</text>
<text x="248" y="104.6" transform="rotate(-90 248 104.6)">1</text>
<text x="249.8" y="107.3">R32</text>
<text x="75.8" y="108.3">RC1/T1OSI/CCP2</text>
<text x="77.4" y="110.1">RC2/P1A/CCP1</text>
<text x="78.3" y="111.9">RC3/SCK/SCL</text>
<text x="78.8" y="113.7">RC4/SDI/SDA</text>
<text x="91" y="112.9">15</text>
<text x="91" y="111.1">14</text>
<text x="91" y="109.4">13</text>
<text x="97.2" y="112.6">MISO</text>
<text x="97.2" y="110.8">SCLK</text>
<text x="111.5" y="108.1">CT_AUDIO</text>
<text x="111.5" y="109.9">PL_DET</text>
<text x="201.8" y="111.5" transform="rotate(-90 201.8 111.5)">2</text>
<text x="203.6" y="109">0.1uF</text>
<text x="248" y="113.3" transform="rotate(-90 248 113.3)">2</text>
<text x="249.8" y="109">470</text>
<text x="80.4" y="119">RC7/RX/DT</text>
<text x="80.5" y="117.2">RC6/TX/CK</text>
<text x="81.7" y="115.4">RC5/SDO</text>
<text x="91" y="118.3">18</text>
<text x="91" y="116.5">17</text>
<text x="91" y="114.7">16</text>
<text x="97.2" y="114.4">MOSI</text>
<text x="194.7" y="117.9">U2</text>
<text x="240.9" y="119.7">STD</text>
<text x="248" y="115.3" transform="rotate(-90 248 115.3)">1</text>
<text x="251.6" y="119.7">D4</text>
<text x="47.5" y="121.5">PICCLK</text>
<text x="63.6" y="123.6">10</text>
<text x="64.5" y="121.8">9</text>
<text x="67.5" y="122.6">RA7/OSC1/CLKIN</text>
<text x="67.5" y="124.3">RA6/OSC2/CLKOUT</text>
<text x="85.6" y="122.6">VSS</text>
<text x="85.6" y="124.3">VSS</text>
<text x="91" y="121.8">19</text>
<text x="91" y="123.6">8</text>
<text x="157.7" y="124.1">DECODE_AUDIO</text>
<text x="192.5" y="121.8">1</text>
<text x="192.5" y="123.6">2</text>
<text x="192.5" y="120">4</text>
<text x="192.5" y="125.4">3</text>
<text x="195.6" y="122.6">IN+</text>
<text x="195.6" y="124.3">IN-</text>
<text x="195.6" y="120.8">VREF</text>
<text x="206.4" y="120.8">VDD</text>
<text x="207.6" y="124.3">Q1</text>
<text x="211.9" y="123.6">11</text>
<text x="211.9" y="125.4">12</text>
<text x="211.9" y="120">18</text>
<text x="218.1" y="123.3">DTMF_Q1</text>
<text x="218.1" y="125">DTMF_Q2</text>
<text x="219.9" y="120.6">+5V</text>
<text x="240.9" y="121.5">LED</text>
<text x="248" y="125.8" transform="rotate(-90 248 125.8)">2</text>
<text x="251.6" y="121.5">LED YEL</text>
<text x="66.7" y="126.8">PIC16F886-I/SP</text>
<text x="176.5" y="128.9">1</text>
<text x="178.7" y="126.8">R26</text>
<text x="185.3" y="128.9">2</text>
<text x="195.6" y="126.1">GS</text>
<text x="207.6" y="126.1">Q2</text>
<text x="207.6" y="127.9">Q3</text>
<text x="207.6" y="129.7">Q4</text>
<text x="211.9" y="127.1">13</text>
<text x="211.9" y="128.9">14</text>
<text x="218.1" y="126.8">DTMF_Q3</text>
<text x="218.1" y="128.6">DTMF_Q4</text>
<text x="233.8" y="130.4">R22</text>
<text x="248" y="127.7" transform="rotate(-90 248 127.7)">3</text>
<text x="249.8" y="130.4">Q7</text>
<text x="178.7" y="132.1">100K</text>
<text x="182.2" y="134.6">+5V</text>
<text x="191.6" y="134.3">10</text>
<text x="195.6" y="135">OE</text>
<text x="205" y="135">ST/GT</text>
<text x="206.5" y="133.2">STD</text>
<text x="206.6" y="136.8">EST</text>
<text x="211.9" y="132.5">15</text>
<text x="211.9" y="134.3">17</text>
<text x="211.9" y="136">16</text>
<text x="218.1" y="132.1">DTMF_STD</text>
<text x="226.7" y="135.7">+5V</text>
<text x="231.6" y="132.5">1</text>
<text x="233.8" y="135.7">10K</text>
<text x="240.4" y="132.5">2</text>
<text x="242.3" y="132.5">2</text>
<text x="248" y="134.7" transform="rotate(-90 248 134.7)">1</text>
<text x="249.8" y="132.1">2N7000</text>
<text x="192.5" y="143.2">8</text>
<text x="192.5" y="141.4">7</text>
<text x="195.6" y="143.9">OSC2</text>
<text x="195.6" y="142.1">OSC1</text>
<text x="206.5" y="143.9">VSS</text>
<text x="208.2" y="140.3">IC</text>
<text x="208.2" y="142.1">IC</text>
<text x="211.9" y="143.2">9</text>
<text x="211.9" y="139.6">5</text>
<text x="211.9" y="141.4">6</text>
<text x="228.4" y="140.1" transform="rotate(-90 228.4 140.1)">1</text>
<text x="230.2" y="141">C14</text>
<text x="230.2" y="142.8">0.1uF</text>
<text x="194.7" y="146.4">MT8870DE</text>
<text x="196.4" y="149.9">DTMF DECODER</text>
<text x="228.4" y="149" transform="rotate(-90 228.4 149)">1</text>
<text x="228.4" y="145.3" transform="rotate(-90 228.4 145.3)">2</text>
<text x="178.3" y="155.6">1</text>
<text x="181.3" y="153.6">Y1</text>
<text x="185.3" y="155.6">2</text>
<text x="190.8" y="155.6">1</text>
<text x="192.9" y="153.5">C21</text>
<text x="195.9" y="155.6">2</text>
<text x="198.6" y="155.3">PICCLK</text>
<text x="230.2" y="151.7">R21</text>
<text x="230.2" y="153.5">470K</text>
<text x="178.7" y="158.8">3.579MHz</text>
<text x="192.9" y="158.8">33pF</text>
<text x="228.4" y="157.8" transform="rotate(-90 228.4 157.8)">2</text>
<text x="13.3" y="171.3">J3</text>
<text x="29" y="173.4">1</text>
<text x="32" y="171.4">F1</text>
<text x="37.7" y="173.4">2</text>
<text x="41.8" y="169.5">+12V</text>
<text x="73.4" y="173.4">1</text>
<text x="75.5" y="169.5">U3</text>
<text x="75.5" y="171.3">LM7805CT</text>
<text x="91" y="173.4">3</text>
<text x="100.8" y="173.9">+5V</text>
<text x="144.9" y="173.9" transform="rotate(-90 144.9 173.9)">2</text>
<text x="147" y="171.3">FAN</text>
<text x="173.3" y="173">THIS DRAWING CONTAINS</text>
<text x="208.9" y="173">415 Fourth Range Road</text>
<text x="16.9" y="174.1">1</text>
<text x="16.9" y="175.9">2</text>
<text x="16.9" y="177.7">3</text>
<text x="32" y="176.8">1/2 A</text>
<text x="45.3" y="175.7" transform="rotate(-90 45.3 175.7)">1</text>
<text x="48" y="178.4">D1</text>
<text x="56" y="175.7" transform="rotate(-90 56 175.7)">1</text>
<text x="56.5" y="178.6">+</text>
<text x="58.7" y="178.4">C7</text>
<text x="66.6" y="175.7" transform="rotate(-90 66.6 175.7)">1</text>
<text x="67.2" y="178.6">+</text>
<text x="69.3" y="178.4">C24</text>
<text x="76.4" y="174.1">IN</text>
<text x="83.4" y="179.6" transform="rotate(-90 83.4 179.6)">GND</text>
<text x="85.5" y="174.1">OUT</text>
<text x="96.9" y="175.7" transform="rotate(-90 96.9 175.7)">1</text>
<text x="97.4" y="178.6">+</text>
<text x="99.5" y="178.4">C22</text>
<text x="116.8" y="178.4">FAN_EN</text>
<text x="128.5" y="178.7">1</text>
<text x="131.9" y="176.6">R9</text>
<text x="137.2" y="178.7">2</text>
<text x="139.2" y="178.7">1</text>
<text x="146.7" y="176.6">Q2</text>
<text x="146.7" y="178.4">IRF510</text>
<text x="173.3" y="174.8">PROPRIETARY INFORMATION WHICH</text>
<text x="173.3" y="176.6">IS THE CONFIDENTIAL PROPERTY</text>
<text x="173.3" y="178.4">OF NHRC LLC. IT SHALL NOT BE</text>
<text x="208.9" y="174.8">Pembroke, NH 03275</text>
<text x="208.9" y="176.6">603-485-2248</text>
<text x="208.9" y="178.4">http://www.nhrc.net</text>
<text x="8" y="180.1">COAX POWER JACK</text>
<text x="9.8" y="183.7">+12V INPUT</text>
<text x="9.8" y="185.5">CONNECTOR</text>
<text x="45.3" y="184.4" transform="rotate(-90 45.3 184.4)">2</text>
<text x="48" y="180.1">1N4002</text>
<text x="56" y="182.7" transform="rotate(-90 56 182.7)">2</text>
<text x="58.7" y="180.1">220uF</text>
<text x="66.6" y="182.7" transform="rotate(-90 66.6 182.7)">2</text>
<text x="69.3" y="180.1">2.2uF</text>
<text x="82.6" y="182.7" transform="rotate(-90 82.6 182.7)">2</text>
<text x="96.9" y="182.7" transform="rotate(-90 96.9 182.7)">2</text>
<text x="99.5" y="180.1">2.2uF</text>
<text x="131.6" y="181.9">100</text>
<text x="144.9" y="180.9" transform="rotate(-90 144.9 180.9)">3</text>
<text x="173.3" y="180.1">COPIED, REPRODUCED, DISCLOSED,</text>
<text x="173.3" y="181.9">PUBLISHED OR USED IN PART OR</text>
<text x="173.3" y="183.7">WHOLE WITHOUT THE EXPRESSED</text>
<text x="173.3" y="185.5">WRITTEN PERMISSION OF NHRC LLC.</text>
<text x="207.1" y="180.1">Title</text>
<text x="207.1" y="185.5">Size</text>
<text x="214.2" y="185.5">Document Number</text>
<text x="265.8" y="185.5">Rev</text>
<text x="173.3" y="187.3">SPECIFICATIONS SUBJECT TO CHANGE</text>
<text x="173.3" y="189">WITHOUT NOTICE OR OBLIGATION.</text>
<text x="207.1" y="190.8">Date:</text>
<text x="208.9" y="187.3">B</text>
<text x="214.2" y="187.3">NHRC-2.1 (Digital)</text>
<text x="214.2" y="190.8">Monday, May 14, 2012</text>
<text x="242.7" y="190.8">Sheet</text>
<text x="251.6" y="190.8">1</text>
<text x="256.9" y="190.8">of</text>
<text x="262.2" y="190.8">2</text>
<text x="267.6" y="187.3">B</text>
</g>
<g font-size="1.3">
<text x="31.1" y="21.8">5</text>
<text x="84.4" y="21.8">4</text>
<text x="137.8" y="21.8">3</text>
<text x="191.1" y="21.8">2</text>
<text x="244.5" y="21.8">1</text>
<text x="3.1" y="44.5">D</text>
<text x="271.6" y="44.5">D</text>
<text x="3.1" y="86.7">C</text>
<text x="271.6" y="86.7">C</text>
<text x="3.1" y="129">B</text>
<text x="271.6" y="129">B</text>
<text x="3.1" y="171.2">A</text>
<text x="271.6" y="171.2">A</text>
<text x="31.1" y="192.5">5</text>
<text x="84.4" y="192.5">4</text>
<text x="137.8" y="192.5">3</text>
<text x="191.1" y="192.5">2</text>
<text x="244.5" y="192.5">1</text>
</g>
</svg>
